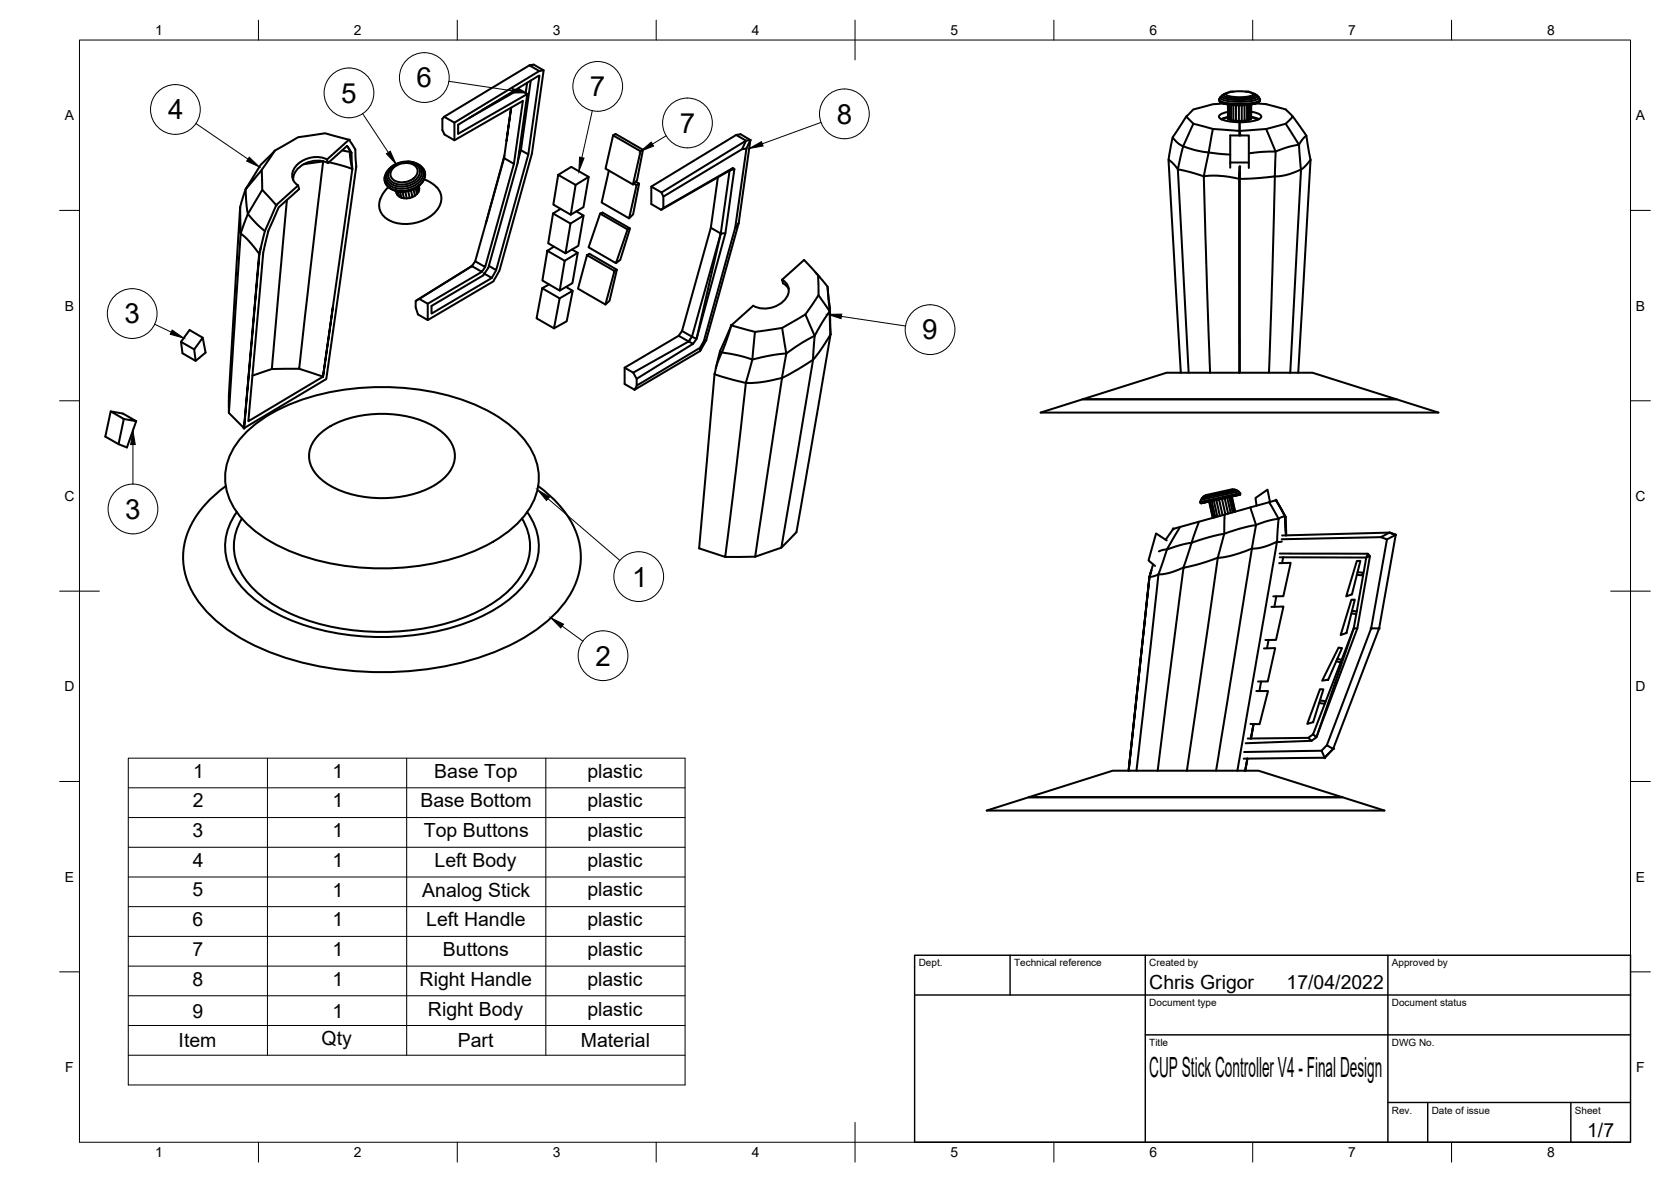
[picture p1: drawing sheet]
<svg xmlns="http://www.w3.org/2000/svg" width="420mm" height="297mm" viewBox="0 0 420 297" stroke-linecap="round" stroke-linejoin="round" font-family="sans-serif">
<!-- layer: Visible -->
<g fill="none" stroke="#000" stroke-width=".51">
<path d="M133.1 16.4l-21.4 12.9M135.6 17.9l-2.5-1.5 1.1-.2 2.5 1.5-2.9 20.9-8.2 29.4-1.5 2.7-16.6 9.7M135.6 17.9l-21.3 12.9M136.7 17.7l-1.1 .2M69.1 37.9l-.4 .4a24.3 24.3 0 0 0-5.7 7.2l-1.2 2 4-4.8M86 37.8l1.9 .4M87.4 36.8l1 1.6 .2 4.1M87.4 36.8l-.2-.1-4.7 4.3M87.4 36.8l1 1.6M87.7 35.1l-5.9-1.6-6.8 1-5.9 3.4-3.3 4.8 .1 5 3.5 3.8M87.7 35.1l-5.5 5 .3 .9M87.7 35.1l.3 .4a5.3 5.3 0 0 1 1.4 4.6l.2 1.9"/>
<path d="M88.1 38.1l-.1 1.3 .6 3.1-4.9 34.4M111.2 32.7v-2.8l.5-.6 2.6 1.5v4.4M111.2 32.7l.6 1.1M111.8 33.8l2.5 1.4 17.2-9.8-2.3 15.8M121.3 27.7l9.2-5.3 2.1 1.2-2.4 17.3-7.4 26.4-1.3 1.9-13 7.7v1.9l15.2-8.9M126.7 39.7l-7.2 26M126.8 39.1l-4.6 17.1M127.4 35.4l1.1-8.3-1.8 12.6 2.5 1.5M129.8 22.8l.1 .1M129.9 22.8l-11.9 6.8M130.5 38.1l.4-.1-.7 2.5M132.5 20.8l-.3 2.6"/>
<path d="M132.6 23.6l-17.4 10v-2.2l20.4-12.4-2.8 19.8-1.8-1.1M132.8 38.8l-8 29.1-1.9-1.1M133.5 20.2l-2.6 17.8M154.2 34l6.9 4-1.9 8.4-6.9-4 1.9-8.4 .6-.3 6.9 3.9-.6 .4M161.7 37.6l-1.5 7.7-1 1.1M185.1 33.9l2.5 1.5 1.1-.2M186.6 37.5l1-2.1-21.3 13-2.5-1.5M188.7 35.2l-3 20.9M188.7 35.2l-1 2.1M188.7 35.2l-2.5-1.5-1.1 .2-21.3 13v4.4l2.4 1.4 .6-.4v-2.9l-.5-1M294.9 34.5l-1.1 5.7a7.1 7.1 0 0 1 2.4 2.4l1.3-5.8 3.2 1 3.2 .5-1.2 6-3.2-1-3.3-.7 2.7 51.1M300.1 31.1l4.9 1.3"/>
<path d="M306.6 25v.4a10.6 10.6 0 0 0 6.2 .9l3.2-.5 .8-.4v-.4M306.7 25.4l1.4 .7 2.8 .3 3.6-.2 1.3-.2 .9-.6M306.9 25.6l1.5 .6 3 .2 3.2-.2 1.9-.6M306.9 24.4l-.4 .7 .6 .4 1.6 .4 2 .2h2.4l2.8-.4 .9-.6-.3-.7M307.3 24l-.5 .5 .5 .5 1.9 .4 2 .2 2.6-.1 2-.4 .7-.6-.4-.5M307.5 26l3.4 .4h2.8l2.1-.4M307.7 26a15.6 15.6 0 0 0-6 1.1l-1.6 .4-1.8 1.8 1.8 1.8-2.6 5.7-1.1-.7-1.5-1.6 3.4-5.2M307.9 23.6l-.7 .5 .4 .5 1.3 .3 2.7 .3 2.5-.2 1.6-.4 .5-.4-.7-.6M308.4 23.5a10.4 10.4 0 0 1 6.6 0l.2 .2a4.6 4.6 0 0 1-3.5 .7l-1.8-.1a2.05 2.05 0 0 1-1.7-.6zM308.8 26.2v3.7M308.8 29.5l-1.6 .5M308.8 29.4l-1.7 .5"/>
<path d="M308.8 28.1a3.3 3.3 0 0 0-2.3 1 1.05 1.05 0 0 0 1.1 1.1l2.2 .4 1.9 .1M308.8 26.3v3.6M309 23.2l-1.1 .4-.2 .4 1.2 .5 2.3 .3 3-.2 1.1-.3 .4-.3-.2-.4-1.1-.4M309.1 26.3v3.8M309.5 26.3v3.9M310.1 26.4v3.9M310.2 23l-.9 .2M310.8 26.4v4M311.5 26.4v4M311.7 32.9h.1M311.7 30.7v2.2l-6.7-.5-1.1 5.9 5.4 .5M311.7 30.7v3.3v-1.1l.2 1.1"/>
<path d="M312.2 26.4v4M312.9 26.4v3.9M313.2 23l.8 .1M313.6 26.4v3.8M314 26.3v3.8M314.4 26.3v3.7M314.6 26.3v3.5l-.2 .2-1.3 .3-1.8 .1-1.8-.2-.7-.3M314.6 29.5l1.7 .6M314.6 28.1l.8 .1a1.76 1.76 0 0 1 1.7 1.2 6.3 6.3 0 0 1-4.5 1.3h-.9M314.6 29.4l2 .5M315.7 26l2.7 .2M315.8 26h.1"/>
<path d="M318.4 32.4l2.3 5.7-3.7 .1-3 .4M318.4 26.2l3.5 .9a3.2 3.2 0 0 1 2.6 1.6l.6 .6-1.8 1.8a33.5 33.5 0 0 1-9.4 1.7l-2.2 .1M323.3 31.1l3.3 5.3 .9-1.4 1-.9M325.1 29.3l2.1 3a6 6 0 0 1 1.6 4.1l.7 3.8-1.1 1.3-1.3 1.2-2.7 51M60.4 52l1.4-4.5 .3 5.2a3.4 3.4 0 0 1-.5 2.9l-1.1 3.1-.1-6.7-2.8 47.3v4.5M65.9 47.7l-3.6 6.1 2.7 2.9 1.6 1.3 2.8-6.4M66.6 58.1l-1 4.2M69.4 51.5l5.6-4.9 .2 .9-5.1 4.6-2.6 6-1.3 5.4-3.8 42.4 18.8-11.2M69.4 51.5v.1M69.5 51.6h.1M76.4 41.3l4.9-.7-6.1 52.1h-6.9l3.8-42.4M81.3 40.5v.1"/>
<path d="M82.2 40.1a6.5 6.5 0 0 0-8.6 3 2.89 2.89 0 0 0 1.4 3.5M82.5 41a6.5 6.5 0 0 0-8.7 3.1l-.1 1.2M82.7 40.8l5.9 1.6M89.6 42l-7.6 53.3-20.6 12.3M97.7 47l-1.2 1.4-.9 1.7M98.2 42.2l.9-.7 1.4-.6 1.4-.3h1.1l1.5 .4 1 .7 .5 1v1l-.8 1.5-1.4 1-2.1 .7-1.8-.1-1.5-.6-1-1.2-.1-1.4zM98.6 42.1l1.8-1.1 1.2-.3 1.5 .1 1.1 .3 .8 .6 .6 1-.1 .9-.7 1.3-1.2 .9-1.5 .5h-2l-1.5-.6-.9-1.1-.1-.8 .2-.7zM99.1 42a4 4 0 0 1 5.7 .2 2.77 2.77 0 0 1-2.5 3.5 3.2 3.2 0 0 1-4.1-1.6 2.26 2.26 0 0 1 .9-2.1zM99.7 48l.2 1M100.1 48.1l.3 1.3M100.6 48.1l.3 1.6M101.2 48.1l.4 1.7"/>
<path d="M101.9 48.1l.4 1.8M102.5 40.6l1.7 .2 1.2 .6 .8 .9 .3 1.2-.3 1.2-.7 1-1.5 1-1.8 .6-1.6 .1-1.5-.3-1.3-.7-.7-.9-.2-1.2 .4-1.1 1-1.2 1.3-.8M102.6 48l.4 1.8M103.3 47.8l.4 1.7M104 47.5l.3 1.7M104.5 47.3l.3 1.5M104.9 47l.3 1.3M105.2 46.8l.2 1M105.2 41.3l1 .7 .5 1 .2 .7-.2 1-.6 1.1-.9 .8-2.3 1.2-1.5 .2-1.4-.1-1.4-.4-1-.7-.6-.6-.3-1.1 .1-.9 .6-1.2M105.3 46.7l.1 .6a3.1 3.1 0 0 1-4 2.5l-1.3-.7-.5-1.1M105.5 46.6l-1.3 .8-1.5 .6-2.1 .1-1.3-.2M105.5 46.6h.1"/>
<path d="M106.4 42.4l.5 1.1-.1 1.1a6.1 6.1 0 0 1-9.4 2.1l-.6-1.1-.1-1.1M106.6 45.1l2.3 1.2a4.5 4.5 0 0 1-.1 7.6 10.4 10.4 0 0 1-11.3 1.2 4.1 4.1 0 0 1-1.9-5M129.2 41.2l-7.2 25.9-2.5-1.4M140.4 43.9l4.3 2.6-1.2 7.5-4.4-2.6 1.3-7.5 3.2-2 4.4 2.6-3.3 2M141 52.5l-1.9 1.1-1.3 7.5 4.4 2.6 1.2-7.5-4.3-2.6M144.9 53.1l1.8 1.1-3.3 2M146.7 54.2l-1.3 7.6-3.2 1.9M148 44.5l-1.3 7.6-3.2 1.9M150.9 53.7l6.9 4-2.9 8.4-6.9-3.9 2.9-8.5 .6-.3 6.9 4-.6 .3M153.1 42.8l-1.8 8.1 6.9 4 1.9-8.4-.7-.4M158.4 57.4l-2.4 7.9-1.1 .8M159.9 45.7l.8 .5-.6 .3"/>
<path d="M160.7 46.2l-1.5 7.7-1 1M166.8 49.4l19.8-11.9 1.1-.2-2.8 19.9-7.9 28.5M166.8 52.3l17.5-10.1 .4 .3-2.3 16.1-7.3 26.6-.8 1.2-14.2 8.8v1.7l15.9-9.5M180.5 44.5l-1.8 12.7-7.2 26M181.2 58.7l-7.2 25.9-2.5-1.4M182.4 58.6l-1.2 .1-6.1 26.5-1.1-.6-.9 1.2-2.5-1.4M183.5 42.9l-17.3 9.8M183.5 42.9l-2.3 15.8-2.5-1.5M184.3 42.2l-.8 .7M184.7 42.5l-1.2 .4M184.9 57.2l.8-1.1-8.1 29.4M293.8 40.2l3.1 53.5"/>
<path d="M309.3 40.8h4.7v1.4M311.7 44.9v48.8M311.7 44.9h3.3l5.5-.6 .2-6.2 3.5-1.2 2.4-.5 .5 6.2-3.7 1.4-2.9 .3-1.4 49.4M311.7 44.9v-1.6l-.1 1.6-3.3-.6-2.3-.2-3.3 .2 1.6 49.4M311.8 41.8l-.1 1.5v-1.5v51.9M314 40.8v-6.8h-4.7v8.1M329.5 40.2l-3.1 53.5M65.2 63.8l-3.8 43.8zM65.6 62.3l-.4 1.5-2.6-3.3-2.1-1.8-2.9 45.1 3.8 3.8M65.6 62.3l-.4 1.5M83.7 76.9l-2.5 17.8zM107.5 76.3v4.1l-2.4-1.4-.6-1.7"/>
<path d="M118.7 66.9l-14.2 8.7v1.8M118.7 66.9l-14.2 8.7M118.7 66.9l2.5 1.4 .8-1.2M119.5 65.7l-.8 1.2M121.2 68.3l-13.7 8-2.1-1.2M121.8 68.8h.1M121.8 68.7v.1M124.8 67.9l-1.1 2-1.9-1.1M138 71.5l-1.7 .9-1.4 7.6 4.4 2.5 1.4-7.5-4.4-2.6M139.3 62l-1.7 1-1.2 7.5 4.3 2.5 1.3-7.5-4.4-2.5M142.3 72.1l1.7 1-3.3 1.9M143.8 62.7l1.5 .8-3.3 2"/>
<path d="M144 73.1l-1.5 7.6-3.2 1.8M145.3 63.5l-1.4 7.6-3.2 1.9M147.6 64.1l6.9 4-2.3 8.4-6.9-4 2.3-8.4 .6-.3 6.9 4-.6 .3M155.1 67.8l-1.8 7.8-1.1 .9M196.6 70.3l.3 .9 1 .8 .4 .6M196.6 70.3a3.1 3.1 0 0 1 .5 5.2 6.7 6.7 0 0 1-7.7 1.3l-5.5 5 5.9 1.6 2.3-.3 4.6-.7 5.8-3.4 2.3 5.4-3.3 1.9-3.8 2.5-1-6.4M202.2 65.3l-5.6 5M202.2 65.3l3.5 3.9M205.1 68.5l1 1.2M205.8 74.2l-3.3 4.8M205.8 74.2l-.1-5 .9 1a4.6 4.6 0 0 1 1.7 4.2l.4 3 .1 6.7M208.1 72l.5 6.3-2.8-4.1"/>
<path d="M208.6 78.3l.1 3.9a3.2 3.2 0 0 1-.4 2.7l-2.4 3.7-1.5 1.8 .2-2.6a8.6 8.6 0 0 1 1.8-6.3zM45.5 85.9l3.3 1.9 .4 2.9M51 84.9l.7 3.7-2.5 2.1-3.3-1.9-.4-2.9 2.2-3 3.3 2-2.2 2.9M68.3 92.7l-4.8 1.7M75.2 92.7l6 1.9M157.1 92.4l2.1 1.2 .9 1.6M160.1 96.9l-.5 1M171.5 83.2l-.9 1.2-13.5 8v4.1l2.5 1.4 16.4-9.7M173.5 85.3l-.3 .6M174.3 86.4l-1.2-.6-13.9 7.8M177 85.7l.6-.2-1.6 2.7v-.8zM179.7 94.1l7.8 2.1 1.7-5.8 5.1-1.2 3.4-.4-1.1 6.2-5.5 1.1-3.6 .1-5.1 43.8-6.6-2.2z"/>
<path d="M180 92.5l-.3 1.5M181 88.3l.5 .3-1.5 3.9zM189.8 83.4l-.6 7-3.8-1.1-3.9-.7 2.4-6.8-2.9 6.4M196.6 95l4.2-2.3 3.6-2.2-7.9 47.1-6.6 2.3zM208.8 84.1l-8.5 49.6-3.8 3.9M27.8 103.4l3.3 1.9-1.3 6.3M31.1 105.3l3.1 .5-3.3-1.9-3.1-.5-1.3 6.3 3.3 1.9 2.1 .8 2.3-6.6M61.3 109.3a40 40 0 0 1 19.9-10.4 64.3 64.3 0 0 1 38.7 3 29.2 29.2 0 0 1 13.2 10.3 14.2 14.2 0 0 1-1 17.2 33.9 33.9 0 0 1-16.6 10.5 64.3 64.3 0 0 1-43.3-1.7 29.2 29.2 0 0 1-13.2-10.3 14.2 14.2 0 0 1 1-17.2zM80.6 108.9a24.4 24.4 0 0 1 17.2-4.9 23.3 23.3 0 0 1 13.7 4.9 7.1 7.1 0 0 1 0 11.4 24.4 24.4 0 0 1-17.2 4.8 23.3 23.3 0 0 1-13.7-4.8 7.1 7.1 0 0 1 0-11.4zM261.7 103.7l10.5-3.4h78.9l10.6 3.4zM272.2 100.3l21.1-6.6h36.7l21.1 6.6zM56.8 122.2a24.7 24.7 0 0 0-10.5 14.8 19.4 19.4 0 0 0 6 17.1 49.5 49.5 0 0 0 22.9 12.2 82.2 82.2 0 0 0 49.8-2.7 39.6 39.6 0 0 0 17.4-12.7 18 18 0 0 0-.5-22.4 31.5 31.5 0 0 0-6.6-6.3"/>
<path d="M59.5 128.7a14.3 14.3 0 0 0 .7 18.2 35.9 35.9 0 0 0 17.9 10.7 64.4 64.4 0 0 0 41.9-2.2 28.2 28.2 0 0 0 13.7-11.4 14 14 0 0 0-1.2-15.3M60.8 130.3a13.4 13.4 0 0 0 1.6 16.2 34.6 34.6 0 0 0 17.5 10.2 60.2 60.2 0 0 0 40.3-3 24.2 24.2 0 0 0 12.1-11.4 13 13 0 0 0-1-12M189.9 139.9l-7.5 .1M293.3 135.8l-2.6-1.7-1.9 6.8 1.6 1.3M295 132.9h.1M296.7 132.4l-3.3 5.7-1 .1-1 .4M301.8 126.1l.1 .3M301.9 126.4l.1 .1M302 125.6l-.2 .5M302 126.5h.1M302.2 125.2l-.2 .4M302.6 124.8l-.4 .4"/>
<path d="M303.1 124.5l-.5 .3M304 126l.9 4.1M304 126l1 4.1M304 126l-1.9 .5M304.1 126h.2l.9 4.1M304.3 126l.4-.1 .9 4.1M304.7 125.9l.5-.1 .9 4M305.2 125.8l.6-.2 .9 4.1M305.8 125.6l.7-.1 .9 4M306.5 125.5l.7-.2 .9 4M307.2 125.3l.7-.1 .9 3.9M307.8 134.1l4-1.3 4-.9-1 5.9-4.7 1.7-3.9 .7z"/>
<path d="M307.9 125.2l.7-.2 .8 3.9M307.9 129.3l-.1 4.8-3.8 .9-4.4 1.4 1.9-5.3M308.6 125l.5-.1 .8 3.9M309.1 124.9l.4-.1 .8 3.9M309.5 124.8h.2l.8 3.8M310.5 123l-7.9 1.8M310.5 123l-.6-.1-6.8 1.5M310.5 123l.5 .2M311 123.2l-8.8 2M311 123.2l.4 .3M311.4 123.5l-9.4 2.1M311.4 123.5l.4 .4"/>
<path d="M311.7 124.3l-2 .5 .9 3.8M311.7 124.3l-9.6 2.2M311.8 124.3l-9.8 2.2M311.8 124.2l-9.9 2.2M311.8 124.2l-.1 .1M311.8 123.9l-10 2.2M311.8 123.9l.1 .3M311.8 124.2h.1M311.9 124.2l-10 2.2M319.1 126.2l2.4 4.2-2.9 .6-2.8 .9-1.4-4.4M319.3 126.1l-.6-3.1-3 2.1 .3 2M320.9 125.7l2.2 4.1"/>
<path d="M321.8 139.1l22.1 .1 .6 .5-3.2 18.2-10.3 27.4-1.2 .9-16.6 .6M322.3 135.5l24.9-.5 1.5 .5-3.9 22.4-11.2 29.4M323.3 129.9l-2.5-4.2-25.2 7.1a1.42 1.42 0 0 0-1.3 1.1l-1.2 1.7M323.3 129.9l.1 4.6M323.3 129.9l-.2-.1 .3 4.7-.3-4.7-1 .2a1.05 1.05 0 0 0-.7 1.5l-.3 4.6h1.2M343.9 139.2l-.4 .9 1-.4M349.4 133.8l-27 .8M349.4 133.8l-2.2 1.2M349.4 133.8l1.5 .6M350.9 134.4l-4.1 23.5M350.9 134.4l-2.1 1.1M289 145l-5.2 48.7z"/>
<path d="M289 145l1.4-.3a1.6 1.6 0 0 0 1.3-1.5l1.5-4.3a.94 .94 0 0 1 1-1.1l3-.9 2.4-.5-1.8 5.5a1.64 1.64 0 0 1-1.2 1.2l-2.7 .9-2.6 .3-5.6 49.4M289.5 143.3l-.5 1.7zM289.9 141.8l-.9 3.2-5.2 48.7M306.2 140.2l-5.3 1.7-3.3 .8-6.5 51M306.2 140.2l-7.8 53.5M319.7 152.5l3-.1-1.9 8.4h-2.6M320.9 149.8l-.5 2.7M321.6 141.5l2.9-.1-1.8 8.4-2.6 .1M321.8 140l21.7 .1-3.1 17.8-10.2 26.6M322.6 140l-.2 1.5M339.8 150.7h.9l-2.1 8.4-1.5 .5zM339.8 154.2l1.2 .1"/>
<path d="M340 153.5l1.1 .1M341.2 141h.9l-2.2 8.4-1.4 .5zM341.3 157.9h-.9l-9.4 27.4-.9-.8M341.3 143.8l1.4 .1-.1 .7-1.4-.2M344.8 157.9h2l-11.6 30.3M315.9 173.7h2.9l-2.1 8.3-2.3-.1M317.1 171.3l-.4 2.4M317.8 162.9h2.8l-1.8 8.3-2.5 .1M319 160.8l-.4 2.1M331.7 176.7l1.4 .2M331.9 173.2h.9l-2.6 8.3-1.5 .4zM331.9 176l1.3 .2v.4"/>
<path d="M336 166.2l1.1 .3M336.3 165.6l1 .2M336.6 162.7l.8 .2-3.4 7.9-1.6 .3zM305.8 193.7l9-55.9 2.9-.3 3.4-1.4-10 57.6M313.6 190.6l-.5 3.1M313.7 185.6l15.3-.2 .8 .8M315.2 182l-.7 3.6M329 185.4h.1M330.1 184.5h.1M330.1 184.5l-1.1 .9M332.3 188.7l-19.5 .3M333.6 187.3l1.6 .9-2.1 2.2-.8-1.7z"/>
<path d="M335.2 188.2l-2.1 2.2-20.4 .3M248.1 203.7l10.6-3.4h78.8l10.6 3.4zM258.7 200.3l21.1-6.6h36.6l21.1 6.6z"/>
</g>
<g fill="#000" stroke="#000" stroke-width=".25">
<circle cx="307.9" cy="26" r=".24"/>
<circle cx="308.8" cy="26.2" r=".24"/>
<circle cx="309.1" cy="26.2" r=".24"/>
<circle cx="309.5" cy="26.3" r=".24"/>
<circle cx="310.1" cy="26.3" r=".24"/>
<circle cx="310.8" cy="26.3" r=".24"/>
<circle cx="311.5" cy="26.4" r=".24"/>
<circle cx="312.2" cy="26.4" r=".24"/>
<circle cx="312.9" cy="26.3" r=".24"/>
<circle cx="313.6" cy="26.3" r=".24"/>
<circle cx="314" cy="26.2" r=".24"/>
<circle cx="314.4" cy="26.2" r=".24"/>
<circle cx="314.6" cy="26.2" r=".24"/>
<circle cx="69.4" cy="51.5" r=".24"/>
<circle cx="99.6" cy="48" r=".24"/>
<circle cx="99.7" cy="48" r=".24"/>
<circle cx="100.1" cy="48.1" r=".24"/>
<circle cx="100.6" cy="48.1" r=".24"/>
<circle cx="101.2" cy="48.1" r=".24"/>
<circle cx="101.9" cy="48.1" r=".24"/>
<circle cx="102.6" cy="48" r=".24"/>
<circle cx="103.3" cy="47.8" r=".24"/>
<circle cx="104" cy="47.5" r=".24"/>
<circle cx="104.5" cy="47.3" r=".24"/>
<circle cx="104.9" cy="47" r=".24"/>
<circle cx="105.2" cy="46.8" r=".24"/>
<circle cx="105.3" cy="46.7" r=".24"/>
<circle cx="181.3" cy="58.7" r=".24"/>
<circle cx="118.7" cy="66.9" r=".24"/>
<circle cx="121.8" cy="68.8" r=".24"/>
<circle cx="183.9" cy="81.8" r=".24"/>
<circle cx="61.4" cy="107.6" r=".24"/>
<circle cx="295" cy="132.9" r=".24"/>
<circle cx="320.8" cy="125.7" r=".24"/>
<circle cx="344.8" cy="157.9" r=".24"/>
<circle cx="346.8" cy="157.9" r=".24"/>
<circle cx="333.1" cy="190.4" r=".24"/>
</g>
<g fill="#000">
<circle cx="87.7" cy="35.1" r=".25"/>
<circle cx="315.6" cy="26" r=".25"/>
<circle cx="335.2" cy="188.2" r=".25"/>
</g>
<!-- layer: Border -->
<g fill="none" stroke="#000" stroke-width=".25">
<path d="M20 10.1h390v276.9h-390zM65 5.1v5M115 5.1v5M165 5.1v5M215 5.1v10M265 5.1v5M315 5.1v5M365 5.1v5M15 52.9h5M410 52.9h5M15 100.7h5M410 100.7h5"/>
<path d="M15 148.6h10M405 148.6h10M15 196.4h5M410 196.4h5M15 244.2h5M410 244.2h5M65 287v5M115 287v5M165 287v5M215 282.1v9.9M265 287v5M315 287v5"/>
<path d="M365 287v5"/>
</g>
<!-- layer: TitleBlock -->
<path d="M230 240.1h180v46.9h-180zM230 250h180M254 240.1v9.9M288 240.1v46.9M349 240.1v46.9M288 260.1h122M349 277.1h61M359 277.1v9.9M395 277.1v9.9" fill="none" stroke="#000" stroke-width=".36"/>
<!-- layer: BOM -->
<g fill="none" stroke="#000" stroke-width=".25">
<path d="M49.3 31l13.1 9M91.2 28.6l6.4 9.7M112.9 20.4l15.8 2.4M148.9 27.8l-2.6 11.8M167.5 34.1l-3.5 2.1M206.4 30.8l-14.7 5.3M211.6 79.5l16.1 2.4M38.9 81.5l4.2 2M33.4 111.7v10M137.8 125.3l18.1 15.5M141.3 157.3l5.3 3.8M32.3 190.5h140v82.2h-140z"/>
<path d="M32.3 198h140M67.2 190.5v74.7M102.3 190.5v74.7M137.2 190.5v74.7M32.3 212.9h140M32.3 205.5h140M32.3 235.3h140M32.3 227.8h140M32.3 220.4h140M32.3 257.7h140M32.3 250.2h140M32.3 242.8h140"/>
<path d="M32.3 265.2h140"/>
<circle cx="106.7" cy="19.5" r="6.3"/>
<circle cx="44.1" cy="27.5" r="6.3"/>
<circle cx="87.7" cy="23.3" r="6.3"/>
<circle cx="150.3" cy="21.7" r="6.3"/>
<circle cx="172.9" cy="30.9" r="6.3"/>
<circle cx="212.3" cy="28.6" r="6.3"/>
<circle cx="33.2" cy="78.8" r="6.3"/>
<circle cx="233.9" cy="82.8" r="6.3"/>
<circle cx="33.4" cy="127.9" r="6.3"/>
<circle cx="160.6" cy="144.9" r="6.3"/>
<circle cx="151.6" cy="164.8" r="6.3"/>
</g>
<path d="M62.7 39.5l2.5 2.5-3.2-1.5zM97.2 38.6l.9-.6 1.5 3.2zM128.8 22.2l3.4 1.1-3.5 .1zM145.7 39.5l1.2 .2-1.4 3.3zM161.1 38l2.6-2.3 .6 1zM188.4 37.3l3.1-1.7 .4 1.1zM43.3 82.9l2.9 2.1-3.4-1zM208.1 79l3.5-.1-.1 1.2zM33.4 108.2l.6 3.5h-1.1zM135.1 123l3.1 1.9-.8 .9zM138.5 155.3l3.2 1.6-.7 .9z" fill="#000" stroke="#000" stroke-width=".25"/>
<g font-size="7">
<text x="104.8" y="22">6</text>
<text x="85.8" y="25.8">5</text>
<text x="148.3" y="24.2">7</text>
<text x="42.3" y="30">4</text>
<text x="170.9" y="33.4">7</text>
<text x="210.4" y="31.1">8</text>
<text x="31.3" y="81.3">3</text>
<text x="231.9" y="85.3">9</text>
<text x="31.5" y="130.4">3</text>
<text x="158.9" y="147.4">1</text>
<text x="149.8" y="167.3">2</text>
<text x="289" y="270.6">CUP Stick Controller V4 - Final Design</text>
</g>
<g font-size="4.9">
<text x="48.6" y="195.4">1</text>
<text x="83.6" y="195.4">1</text>
<text x="109.2" y="195.4">Base Top</text>
<text x="147.7" y="195.4">plastic</text>
<text x="48.5" y="202.9">2</text>
<text x="83.6" y="202.9">1</text>
<text x="105.7" y="202.9">Base Bottom</text>
<text x="147.7" y="202.9">plastic</text>
<text x="48.4" y="210.4">3</text>
<text x="83.6" y="210.4">1</text>
<text x="106.6" y="210.4">Top Buttons</text>
<text x="147.7" y="210.4">plastic</text>
<text x="48.5" y="217.8">4</text>
<text x="83.6" y="217.8">1</text>
<text x="109.3" y="217.9">Left Body</text>
<text x="147.7" y="217.8">plastic</text>
<text x="48.4" y="225.3">5</text>
<text x="83.6" y="225.3">1</text>
<text x="106.2" y="225.3">Analog Stick</text>
<text x="147.7" y="225.3">plastic</text>
<text x="48.4" y="232.8">6</text>
<text x="83.6" y="232.8">1</text>
<text x="107.2" y="232.8">Left Handle</text>
<text x="147.7" y="232.8">plastic</text>
<text x="48.4" y="240.2">7</text>
<text x="83.6" y="240.2">1</text>
<text x="111.4" y="240.2">Buttons</text>
<text x="147.7" y="240.2">plastic</text>
<text x="48.4" y="247.7">8</text>
<text x="83.6" y="247.7">1</text>
<text x="105.5" y="247.7">Right Handle</text>
<text x="147.7" y="247.7">plastic</text>
<text x="289" y="248.5">Chris Grigor</text>
<text x="323.5" y="248.5">17/04/2022</text>
<text x="48.4" y="255.7">9</text>
<text x="83.6" y="255.7">1</text>
<text x="107.6" y="255.2">Right Body</text>
<text x="147.7" y="255.3">plastic</text>
<text x="44.9" y="263.2">Item</text>
<text x="80.9" y="262.7">Qty</text>
<text x="115.1" y="263.2">Part</text>
<text x="146" y="263.2">Material</text>
<text x="399.1" y="285.7">1/7</text>
</g>
<g font-size="3.5">
<text x="39" y="8.8">1</text>
<text x="89" y="8.8">2</text>
<text x="139" y="8.8">3</text>
<text x="189" y="8.8">4</text>
<text x="239" y="8.8">5</text>
<text x="289" y="8.8">6</text>
<text x="339" y="8.8">7</text>
<text x="389" y="8.8">8</text>
<text x="16.3" y="30.2">A</text>
<text x="411.3" y="30.2">A</text>
<text x="16.3" y="78">B</text>
<text x="411.3" y="78">B</text>
<text x="16.2" y="125.9">C</text>
<text x="411.2" y="125.9">C</text>
<text x="16.2" y="173.7">D</text>
<text x="411.2" y="173.7">D</text>
<text x="16.3" y="221.6">E</text>
<text x="411.3" y="221.6">E</text>
<text x="16.4" y="269.4">F</text>
<text x="411.4" y="269.4">F</text>
<text x="39" y="290.8">1</text>
<text x="89" y="290.8">2</text>
<text x="139" y="290.8">3</text>
<text x="189" y="290.8">4</text>
<text x="239" y="290.8">5</text>
<text x="289" y="290.8">6</text>
<text x="339" y="290.8">7</text>
<text x="389" y="290.8">8</text>
</g>
<g font-size="2.5">
<text x="231" y="242.9">Dept.</text>
<text x="255" y="242.9">Technical reference</text>
<text x="289" y="242.9">Created by</text>
<text x="350" y="242.9">Approved by</text>
<text x="289" y="252.8">Document type</text>
<text x="350" y="252.8">Document status</text>
<text x="289" y="262.9">Title</text>
<text x="350" y="262.9">DWG No.</text>
<text x="350" y="279.9">Rev.</text>
<text x="360" y="279.9">Date of issue</text>
<text x="396" y="279.9">Sheet</text>
</g>
</svg>
